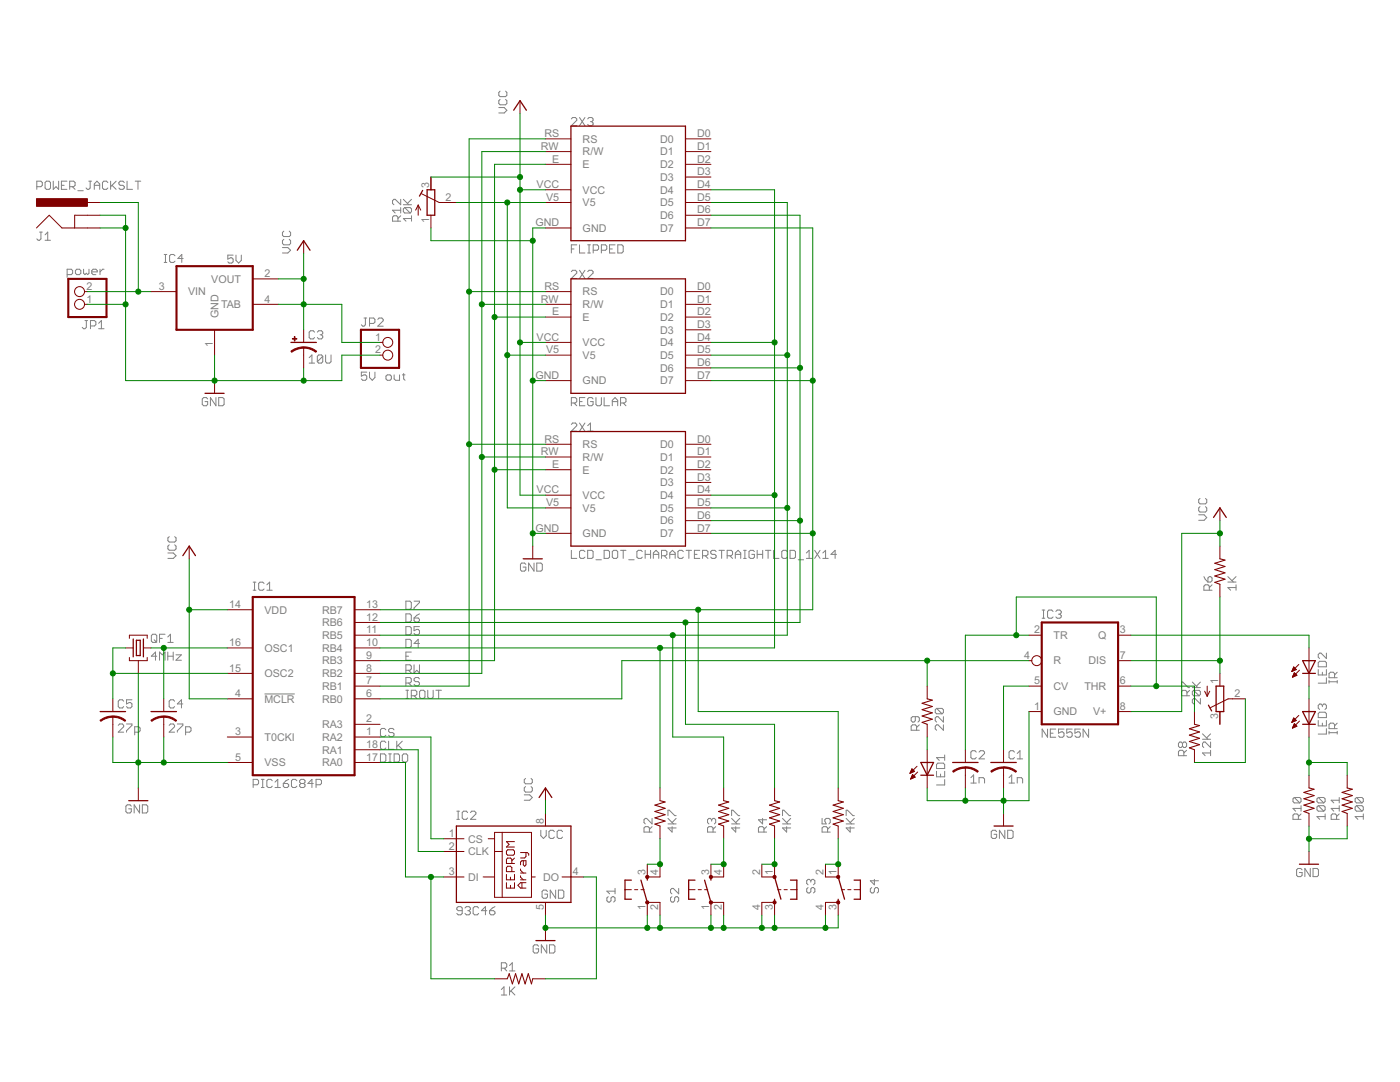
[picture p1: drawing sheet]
<svg xmlns="http://www.w3.org/2000/svg" width="279mm" height="216mm" viewBox="0 0 279 216" stroke-linecap="round" stroke-linejoin="round" font-family="sans-serif">
<g fill="none" stroke="#808080" stroke-width=".2">
<path d="M99.8 19.8l-.3 .3v.5l.3 .3h1.1l.3-.3v-.5l-.3-.3M99.8 18.2l-.3 .3v.5l.3 .3h1.1l.3-.3v-.5l-.3-.3M7.3 37.3h.9l.2-.3v-.6l-.2-.2h-.9v1.6M9.2 36.2h.6l.3 .2v1.1l-.3 .3h-.6l-.2-.3v-1.1zM10.6 36.2v1.6l.6-.5 .5 .5v-1.6M12.3 37h.5M13.4 36.2h-1.1v1.6h1.1M13.9 37.3h.8l.3-.3v-.6l-.3-.2h-.8v1.6M14.4 37.3l.6 .5M15.5 38.1h1.1M17.7 36.2h.6M18 36.2v1.3l-.3 .3h-.3l-.2-.3"/>
<path d="M18.8 37h1.1M18.8 37.8v-1.1l.5-.5 .6 .5v1.1M21.5 36.4l-.2-.2h-.6l-.3 .2v1.1l.3 .3h.6l.2-.3M22.1 36.2v1.6M22.4 37l.8 .8M23.2 36.2l-1.1 1.1M24.8 36.4l-.3-.2h-.5l-.3 .2v.3l.3 .3h.5l.3 .3v.2l-.3 .3h-.5l-.3-.3M25.4 36.2v1.6h1M27 36.2h1.1M27.5 36.2v1.6M80 39.8v1.1l-1.1-1.1h-.3l-.3 .2v.6l.3 .3M80.5 39.8l1.1 1.1"/>
<path d="M82.1 39.8l-.8 .8M99.5 21.5h1.1l.6 .5-.6 .5h-1.1M114 23.7l.3-.2h.5l.3 .2v.3l-1.1 1.1h1.1M115.7 23.5l1 1.6M116.7 23.5l-1 1.6M117.3 23.7l.3-.2h.5l.3 .2v.3l-.3 .3M117.8 24.3h.3M118.1 24.3l.3 .3v.2l-.3 .3h-.5l-.3-.3M7.9 46.3h.5M8.2 46.3v1.4l-.3 .2h-.3l-.3-.2M9 47.9h1.1M9 46.9l.5-.6v1.6"/>
<path d="M13.4 54.8h.8l.3-.3v-.5l-.3-.3h-.8v1.7M15.3 53.7h.6l.2 .3v.5l-.2 .3h-.6l-.3-.3v-.5zM16.7 53.7v.8l.3 .3 .2-.3 .3 .3 .3-.3v-.8M18.3 54.3h1.1v-.3l-.3-.3h-.5l-.3 .3v.5l.3 .3h.5M20 53.7v1.1M20.8 53.7h-.3l-.5 .6M32.8 52.4h.5M32.8 50.8h.5M33 50.8v1.6M34.9 51l-.3-.2h-.5l-.3 .2v1.1l.3 .3h.5l.3-.3M36.6 51.6h-1.1l.8-.8v1.6M46.5 50.9h-1v.8l.5-.3h.2l.3 .3v.5l-.3 .3h-.5l-.2-.3"/>
<path d="M47.1 50.9v1.1l.5 .5 .6-.5v-1.1M56.4 49.4h1l.6 .5-.6 .6h-1M56.6 47.8l-.2 .2v.6l.2 .3h1.1l.3-.3v-.6l-.3-.2M56.6 46.1l-.2 .3v.5l.2 .3h1.1l.3-.3v-.5l-.3-.3M79.4 44.1v-.8l-.3-.2h-.5l-.3 .2v.8h1.7M80 43.1l-.6 .5M80 42h-1.7l.6 .5M80 41.4v1.1M80.5 40.9h1.6M80.8 41.4h1.1l.2 .3v.5l-.2 .3M80.8 41.4l-.3 .3v.5l.3 .3h1.1M80.8 41.4l1.1 1.1"/>
<path d="M82.1 43.6h-1.6l.5 .5M82.1 43.1v1M114 54.2l.3-.3h.5l.3 .3v.3l-1.1 1.1h1.1M114 49.7h.6M115.1 48.9h-1.1v1.6M115.7 48.9v1.6h1M115.7 53.9l1 1.7M116.7 53.9l-1 1.7M117.3 54.2l.3-.3h.5l.3 .3v.3l-1.1 1.1h1.1M117.3 48.9h.5M117.3 50.5h.5M117.6 48.9v1.6"/>
<path d="M118.4 49.9h.8l.3-.2v-.6l-.3-.2h-.8v1.6M120 49.9h.8l.3-.2v-.6l-.3-.2h-.8v1.6M121.6 49.7h.6M122.7 48.9h-1.1v1.6h1.1M123.3 48.9h.8l.3 .2v1.1l-.3 .3h-.8zM17 64h.5M17.2 64v1.3l-.2 .3h-.3l-.3-.3M18.1 65h.8l.2-.2v-.6l-.2-.2h-.8v1.6M19.7 65.6h1.1M19.7 64.5l.5-.5v1.6M41.4 79.6l-.2-.3h-.6l-.2 .3v1.1l.2 .3h.6l.2-.3v-.6h-.5M43.1 79.3v1.7l-1.1-1.7v1.7"/>
<path d="M43.6 79.3h.8l.3 .3v1.1l-.3 .3h-.8zM61.7 71.4l.6-.6v1.7M61.7 72.5h1.1M62.8 66.3l-.3-.3h-.5l-.3 .3v1.1l.3 .2h.5l.3-.2M63.3 66.3l.3-.3h.6l.2 .3v.2l-.2 .3M63.9 66.8h.3M64.2 66.8l.2 .3v.3l-.2 .2h-.6l-.3-.2M64.4 71.1v1.1l-.2 .3h-.6l-.3-.3M64.4 71.1l-.2-.3h-.6l-.3 .3v1.1M64.4 71.1l-1.1 1.1M65 70.8v1.4l.2 .3h.6l.3-.3v-1.4M72.6 63.5h.6"/>
<path d="M72.9 63.5v1.3l-.3 .3h-.2l-.3-.3M73.2 74.3h-1.1v.8l.5-.3h.3l.3 .3v.5l-.3 .3h-.5l-.3-.3M73.7 64.5h.9l.2-.2v-.6l-.2-.2h-.9v1.6M73.7 74.3v1l.6 .6 .5-.6v-1M75.4 63.7l.2-.2h.6l.3 .2v.3l-1.1 1.1h1.1M77 75.1l.3-.3h.5l.3 .3v.5l-.3 .3h-.5l-.3-.3zM78.7 74.8v.8l.2 .3h.8v-1.1M80.3 74.8h.5M80.6 74.5v1.1l.2 .3M116.7 79.3h-1v1.7h1M118.4 79.6l-.3-.3h-.5l-.3 .3v1.1l.3 .3h.5l.3-.3v-.6h-.6M118.9 79.3v1.4l.3 .3h.5l.3-.3v-1.4"/>
<path d="M120.6 79.3v1.7h1M114 80.4h.8l.3-.3v-.5l-.3-.3h-.8v1.7M114 84.7l.3-.3h.5l.3 .3v.2l-1.1 1.1h1.1M114.6 80.4l.5 .6M115.7 80.1h.5M115.7 84.4l1 1.6M116.7 84.4l-1 1.6M117.3 86h1.1M117.3 84.9l.5-.5v1.6M122.2 81v-1.1l.5-.6 .6 .6v1.1M122.2 80.1h1.1M123.8 80.4h.9l.2-.3v-.5l-.2-.3h-.9v1.7"/>
<path d="M124.4 80.4l.5 .6M239.5 99.5l-.3 .2v.6l.3 .2h1.1l.2-.2v-.6l-.2-.2M33.5 110.3h1.1l.5 .6-.5 .5h-1.1M33.8 108.7l-.3 .3v.5l.3 .3h1.1l.2-.3v-.5l-.2-.3M33.8 107.1l-.3 .2v.6l.3 .3h1.1l.2-.3v-.6l-.2-.2M50.5 116.2h.6M50.5 117.8h.6M50.8 116.2v1.6M52.7 116.4l-.3-.2h-.5l-.3 .2v1.1l.3 .3h.5l.3-.3M53.3 117.8h1M53.3 116.7l.5-.5v1.6M81 120h.8l.3 .2v1.1l-.3 .3h-.8z"/>
<path d="M82.6 120h1.1v.2l-1.1 1.1v.3M104.9 112.6l-.2-.2h-.6l-.2 .2v1.1l.2 .3h.6l.2-.3v-.5h-.5M106.6 112.4v1.6l-1.1-1.6v1.6M107.1 112.4h.8l.3 .2v1.1l-.3 .3h-.8zM114 109.8v1.6h1.1M116.7 110.1l-.2-.3h-.6l-.2 .3v1.1l.2 .2h.6l.2-.2M117.3 109.8h.8l.3 .3v1.1l-.3 .2h-.8zM118.9 111.7h1.1M120.6 109.8h.8l.2 .3v1.1l-.2 .2h-.8zM122.2 110.1l.3-.3h.5l.3 .3v1.1l-.3 .2h-.5l-.3-.2zM123.8 109.8h1.1M124.4 109.8v1.6"/>
<path d="M125.5 111.7h1.1M128.2 110.1l-.3-.3h-.5l-.3 .3v1.1l.3 .2h.5l.3-.2M128.8 109.8v1.6M128.8 110.6h1M129.8 109.8v1.6M130.4 110.6h1.1M130.4 111.4v-1.1l.5-.5 .6 .5v1.1M132 110.9h.8l.3-.3v-.5l-.3-.3h-.8v1.6M132.6 110.9l.5 .5M133.7 110.6h1M133.7 111.4v-1.1l.5-.5 .5 .5v1.1M136.4 110.1l-.3-.3h-.5l-.3 .3v1.1l.3 .2h.5l.3-.2"/>
<path d="M136.9 109.8h1.1M137.5 109.8v1.6M138.6 110.6h.5M139.7 109.8h-1.1v1.6h1.1M140.2 110.9h.8l.3-.3v-.5l-.3-.3h-.8v1.6M140.7 110.9l.6 .5M142.9 110.1l-.2-.3h-.6l-.3 .3v.2l.3 .3h.6l.2 .3v.3l-.2 .2h-.6l-.3-.2M143.5 109.8h1.1M144 109.8v1.6M145.1 110.9h.8l.3-.3v-.5l-.3-.3h-.8v1.6M145.6 110.9l.6 .5M146.7 110.6h1.1"/>
<path d="M146.7 111.4v-1.1l.6-.5 .5 .5v1.1M148.4 111.4h.5M148.4 109.8h.5M148.7 109.8v1.6M150.6 110.1l-.3-.3h-.5l-.3 .3v1.1l.3 .2h.5l.3-.2v-.6h-.6M151.1 110.6h1.1M151.1 109.8v1.6M152.2 109.8v1.6M152.8 109.8h1M153.3 109.8v1.6M154.4 109.8v1.6h1.1M157.1 110.1l-.3-.3h-.5l-.3 .3v1.1l.3 .2h.5l.3-.2"/>
<path d="M157.7 109.8h.8l.2 .3v1.1l-.2 .2h-.8zM159.3 111.7h1.1M160.9 111.4h1.1M160.9 110.3l.6-.5v1.6M162.6 109.8l1.1 1.6M163.7 109.8l-1.1 1.6M164.2 111.4h1.1M164.2 110.3l.6-.5v1.6M166.9 110.6h-1.1l.9-.8v1.6M239.2 102.7h1.1l.5 .6-.5 .5h-1.1M239.5 101.1l-.3 .3v.5l.3 .3h1.1l.2-.3v-.5l-.2-.3M240.3 115.1l.8 1"/>
<path d="M241.1 115.3l.2-.2h.3l.3 .2v.6l-.3 .2h-.5zM241.3 117.8v-.8l-.2-.3h-.6l-.2 .3v.8h1.6M241.9 116.7l-.6 .5M245 116.1h1.7M245 115.1l1.1 1M246.7 117.2h-1.7l.6 .6M246.7 116.7v1.1M246.7 115.1l-.8 .8M24.7 139.9l-.3-.3h-.5l-.3 .3v1.1l.3 .3h.5l.3-.3M26.3 139.6h-1v.9l.5-.3h.3l.2 .3v.5l-.2 .3h-.6l-.2-.3M30.5 126.6h.5l.3 .2v1.1l-.3 .3h-.5l-.3-.3v-1.1zM30.8 127.7l.5 .5"/>
<path d="M31.3 130.9h-1.1l.8-.8v1.6M31.8 131.7v-1.6l.6 .6 .5-.6v1.6M31.8 127.4h.6M32.9 126.6h-1.1v1.6M33.5 130.9h1.1M33.5 130.1v1.6M33.5 128.2h1.1M33.5 127.1l.5-.5v1.6M34.6 130.1v1.6M34.8 139.9l-.2-.3h-.6l-.2 .3v1.1l.2 .3h.6l.2-.3M35.1 130.7h1.1l-1.1 1h1.1M52.8 138.5h6"/>
<path d="M81 133.8h.8l.3-.3v-.6l-.3-.2h-.8v1.6M81 130.9h.5M81 137.7h.5M81 136.3h.8l.3-.3v-.5l-.3-.3h-.8v1.6M81 122.5h.8l.3 .3v1l-.3 .3h-.8zM81 125h.8l.3 .3v1.1l-.3 .3h-.8zM81 127.6h.8l.3 .2v1.1l-.3 .3h-.8zM81 139.4h.5M81.3 137.7v1.7M81.5 133.8l.6 .5M81.5 136.3l.6 .5M82.1 130.1h-1.1v1.6h1.1"/>
<path d="M82.1 138.8h.8l.3-.2v-.6l-.3-.3h-.8v1.7M82.6 123.3h.9l.2 .3v.2l-.2 .3h-.6l-.3-.3zM82.6 132.7v1.6l.6-.5 .5 .5v-1.6M82.6 138.8l.6 .6M83.7 135.5l-.2-.3h-.6l-.3 .3v.2l.3 .3h.6l.2 .3v.2l-.2 .3h-.6l-.3-.3M83.7 128.4h-1.1l.9-.8v1.6M83.7 125h-1.1v.9l.6-.3h.3l.2 .3v.5l-.2 .3h-.6l-.3-.3M83.7 122.5l-.5 .3-.6 .5M84 137.7h.5l.3 .3v1.1l-.3 .3h-.5l-.3-.3v-1.1zM85.4 137.7v1.4l.2 .3h.6l.2-.3v-1.4M87 137.7h1.1M87.5 137.7v1.7"/>
<path d="M208 123.4h.5M208 121.7h.5M208.3 121.7v1.7M210.2 122l-.3-.3h-.6l-.2 .3v1.1l.2 .3h.6l.3-.3M210.7 122l.3-.3h.5l.3 .3v.3l-.3 .3M211.2 122.6h.3M211.5 122.6l.3 .2v.3l-.3 .3h-.5l-.3-.3M235.8 137.2v-1.1h.3l1.1 1.1h.2M236.9 138.8v-.8l-.3-.2h-.5l-.3 .2v.8h1.6M237.4 137.8l-.5 .5M238 137.2h1.6M238 136.1l1 1.1"/>
<path d="M238.2 137.8h1.1l.3 .2v.6l-.3 .2M238.2 137.8l-.2 .2v.6l.2 .2h1.1M238.2 137.8l1.1 1M239.6 139.4v1.1l-1.1-1.1h-.3l-.2 .3v.5l.2 .3M239.6 136.1l-.8 .8M263.1 132.2l.3-.2h1l.3 .2v.9h-1.6zM263.1 133.6v1.1h1.6v-1.1M263.9 134.1v.6M264.7 130.3v1.1l-1.1-1.1h-.2l-.3 .3v.5l.3 .3M264.7 135.2v1.1h-1.6M265.2 136h1.7M265.2 135.8v.5"/>
<path d="M266.3 135.2v-.8l-.2-.3h-.6l-.3 .3v.8h1.7M266.9 135.8v.5M266.9 134.1l-.6 .6M23.6 144.7l.3-.2h.5l.3 .2v.3l-1.1 1.1h1.1M25.3 144.5h1v.2l-1 1.1v.3M26.9 146.1h.8l.3-.3v-.5l-.3-.3h-.8v1.6M33.8 144.7l.2-.2h.6l.2 .2v.3l-1 1.1h1M35.4 144.5h1.1v.2l-1.1 1.1v.3M36.5 140.5h-1.1l.8-.9v1.7M37 146.1h.8l.3-.3v-.5l-.3-.3h-.8v1.6M50.5 156.6h.8l.3-.3v-.5l-.3-.3h-.8v1.6M52.2 155.5h.5"/>
<path d="M52.2 157.1h.5M52.4 155.5v1.6M54.3 155.8l-.2-.3h-.6l-.2 .3v1.1l.2 .2h.6l.2-.2M54.9 157.1h1.1M54.9 156.1l.5-.6v1.6M56.5 156.3h.8l.3 .3v.3l-.3 .2h-.5l-.3-.2zM57.6 155.5l-.5 .3-.6 .5M59.2 155.8l-.2-.3h-.6l-.2 .3v1.1l.2 .2h.6l.2-.2M60.1 156.3l-.3-.2v-.3l.3-.3h.5l.3 .3v.3l-.3 .2M60.1 156.3l-.3 .3v.3l.3 .2h.5l.3-.2v-.3l-.3-.3M60.1 156.3h.5M62.5 156.3h-1.1l.9-.8v1.6"/>
<path d="M63.1 156.6h.8l.3-.3v-.5l-.3-.3h-.8v1.6M75.9 150.4h.8l.3 .3v1.1l-.3 .3h-.8zM77 145.6l-.3-.2h-.5l-.3 .2v1.1l.3 .3h.5l.3-.3M77 148.2l-.3-.3h-.5l-.3 .3v1l.3 .3h.5l.3-.3M77.6 147.9v1.6h1M77.6 152.1h.5M77.6 150.4h.5M77.8 150.4v1.7M78.6 145.6l-.2-.2h-.6l-.2 .2v.3l.2 .3h.6l.2 .2v.3l-.2 .3h-.6l-.2-.3M78.7 150.4h.8l.2 .3v1.1l-.2 .3h-.8zM79.2 147.9v1.6M79.5 148.7l.8 .8"/>
<path d="M80.3 147.9l-1.1 1.1M80.3 150.7l.3-.3h.5l.3 .3v1.1l-.3 .3h-.5l-.3-.3zM104.6 158.6h1.1l.5 .5-.5 .6h-1.1M104.9 157l-.3 .2v.6l.3 .3h1.1l.2-.3v-.6l-.2-.2M104.9 155.3l-.3 .3v.5l.3 .3h1.1l.2-.3v-.5l-.2-.3M182.7 143v.8l-.3 .3h-.3l-.3-.3v-.5l.3-.3h1.1l.3 .3v.5l-.3 .3M182.9 145.7v-.8l-.2-.3h-.6l-.3 .3v.8h1.7M183.5 144.6l-.6 .6M186.9 152.5l.3-.2h1.1l.2 .2v.9h-1.6zM186.9 153.9v1.1h1.6v-1.1M186.9 141.4h1.1l.3 .2v.6l-.3 .2M186.9 141.4l-.3 .2v.6l.3 .2h1.1"/>
<path d="M186.9 141.4l1.1 1M187.7 154.5v.5M188.3 143v1.1l-1.1-1.1h-.3l-.3 .3v.5l.3 .3M188.3 144.6v1.1l-1.1-1.1h-.3l-.3 .3v.5l.3 .3M188.5 155.6v1h-1.6M188.5 150.6v1.1M188.5 151.2h-1.6l.6 .5M193.8 156.3h1M193.8 155.2l.5-.6v1.7M194.8 150.1l-.2-.3h-.6l-.2 .3v1.1l.2 .2h.6l.2-.2M195.4 156.3v-1.1h.8l.3 .2v.9M195.4 150.1l.3-.3h.5l.3 .3v.2l-1.1 1.1h1.1"/>
<path d="M201.4 155.2l.5-.6v1.7M201.4 156.3h1.1M202.5 150.1l-.3-.3h-.5l-.3 .3v1.1l.3 .2h.5l.3-.2M203 156.3v-1.1h.8l.3 .2v.9M203 151.4h1.1M203 150.3l.6-.5v1.6M209.1 145.5v1.6l-1.1-1.6v1.6M209.6 146.3h.6M210.7 145.5h-1.1v1.6h1.1M212.3 145.5h-1.1v.8l.6-.3h.3l.2 .3v.5l-.2 .3h-.6l-.3-.3M214 145.5h-1.1v.8l.5-.3h.3l.3 .3v.5l-.3 .3h-.5l-.3-.3M215.6 145.5h-1.1v.8l.6-.3h.2l.3 .3v.5l-.3 .3h-.5l-.3-.3"/>
<path d="M217.3 145.5v1.6l-1.1-1.6v1.6M236 148.3l-.3-.2h-.2l-.3 .2v.6l.3 .3h.2l.3-.3M236 148.3l.3-.2h.2l.3 .2v.6l-.3 .3h-.2l-.3-.3M236 148.3v.6M236.3 150.8v-.8l-.3-.3h-.5l-.3 .3v.8h1.6M236.8 149.7l-.5 .5M240 147.5h1.6M240 146.4l1.1 1.1M241.6 150.2h-1.6l.5 .6M241.6 148.1v1.1l-1.1-1.1h-.3l-.2 .2v.6l.2 .3M241.6 149.7v1.1M241.6 146.4l-.8 .9"/>
<path d="M258.3 159.1l-.3 .3v.5l.3 .3h1.1M258.3 159.1h1.1l.3 .3v.5l-.3 .3M258.3 159.1l1.1 1.1M263.1 142.4l.3-.3h1l.3 .3v.8h-1.6zM263.1 143.8v1h1.6v-1M263.1 159.1h1.1l.3 .3v.5l-.3 .3M263.1 159.1l-.3 .3v.5l.3 .3h1.1M263.1 159.1l1.1 1.1M263.9 140.8l-.3-.3h-.2l-.3 .3v.5l.3 .3M263.9 140.8l.3-.3h.2l.3 .3v.5l-.3 .3M263.9 140.8v.2M263.9 144.3v.5"/>
<path d="M264.7 145.4v1.1h-1.6M265.2 145.9v.6M265.2 146.2h1.7M266.3 145.4v-.8l-.2-.3h-.6l-.3 .3v.8h1.7M266.9 145.9v.6M266.9 144.3l-.6 .5M267.3 159.7h-1.6l.5 .5M267.3 159.1v1.1M270.7 159.1l-.3 .3v.5l.3 .3h1.1M270.7 159.1h1.1l.3 .3v.5l-.3 .3M270.7 159.1l1.1 1.1M26.2 160.9l-.2-.3h-.6l-.3 .3v1l.3 .3h.6l.2-.3v-.5h-.5"/>
<path d="M27.9 160.6v1.6l-1.1-1.6v1.6M28.4 160.6h.8l.3 .3v1l-.3 .3h-.8zM91.2 161.9h.5M91.2 163.5h.5M91.4 161.9v1.6M93.3 162.1l-.2-.2h-.6l-.3 .2v1.1l.3 .3h.6l.2-.3M93.9 162.1l.2-.2h.6l.3 .2v.3l-1.1 1.1h1.1M107.9 165.7v1.1l.6 .5 .5-.5v-1.1M109.3 177.9l-.3-.3h-.6l-.2 .3v1.1l.2 .2h.6l.3-.2v-.6h-.6M110.6 165.9l-.2-.2h-.6l-.2 .2v1.1l.2 .3h.6l.2-.3M110.9 177.6v1.6l-1.1-1.6v1.6M111.4 177.6h.9l.2 .3v1.1l-.2 .2h-.9z"/>
<path d="M112.3 165.9l-.3-.2h-.5l-.3 .2v1.1l.3 .3h.5l.3-.3M121.4 178.9l-.3 .3v.5l.3 .3h.3l.2-.3v-.5l.3-.3h.3l.2 .3v.5l-.2 .3M122.7 177.3v1.1M122.7 177.8h-1.6l.6 .6M129.6 166v-.8l-.3-.2h-.5l-.3 .2v.8h1.6M130.1 163.3v1.1l-1-1.1h-.3l-.3 .3v.5l.3 .3M130.1 165l-.5 .5M133.3 164.4h1.6M133.3 163.3l1.1 1.1M133.3 162.8v-1.1h.3l1.1 1.1h.2M134.1 178.9l-.3 .3v.5l.3 .3h.3l.2-.3v-.5l.3-.3h.3l.2 .3v.5l-.2 .3M134.1 165v1l-.8-.8h1.6"/>
<path d="M134.9 163.3l-.8 .8M135.4 177.3v1.1l-1-1.1h-.3l-.3 .2v.6l.3 .3M142 163.6l-.2-.3h-.3l-.3 .3v.5l.3 .3M142 163.6l.3-.3h.3l.2 .3v.5l-.2 .3M142 163.6v.3M142.3 166v-.8l-.3-.2h-.5l-.3 .2v.8h1.6M142.8 165l-.5 .5M146 164.4h1.6M146 162.8v-1.1h.3l1.1 1.1h.2M146 163.3l1.1 1.1M146.8 165v1l-.8-.8h1.6M147.6 163.3l-.8 .8"/>
<path d="M152.2 163.3v1.1l-.8-.8h1.6M152.5 166v-.8l-.3-.2h-.6l-.2 .2v.8h1.6M153 165l-.5 .5M156.2 164.4h1.6M156.2 162.8v-1.1h.2l1.1 1.1h.3M156.2 163.3l1 1.1M157 165v1l-.8-.8h1.6M157.8 163.3l-.8 .8M161.3 177.1l-.3 .3v.5l.3 .3h.2l.3-.3v-.5l.3-.3h.2l.3 .3v.5l-.3 .3M161.8 175.7l-.3-.2h-.2l-.3 .2v.6l.3 .3M161.8 175.7v.3M161.8 175.7l.3-.2h.2l.3 .2v.6l-.3 .3"/>
<path d="M164.1 163.3v1.1h.8l-.3-.5v-.3l.3-.3h.5l.3 .3v.5l-.3 .3M165.2 166v-.8l-.3-.2h-.6l-.2 .2v.8h1.6M165.7 165l-.5 .5M168.9 164.4h1.6M168.9 162.8v-1.1h.2l1.1 1.1h.3M168.9 163.3l1 1.1M169.7 165v1l-.8-.8h1.6M170.5 163.3l-.8 .8M174 177.1l-.3 .3v.5l.3 .3h.2l.3-.3v-.5l.3-.3h.2l.3 .3v.5l-.3 .3M174.5 175.5v1.1l-.8-.9h1.6M198.9 165.9l-.3-.2h-.5l-.3 .2v1.1l.3 .3h.5l.3-.3v-.5h-.5M200.5 165.7v1.6l-1-1.6v1.6"/>
<path d="M201.1 165.7h.8l.3 .2v1.1l-.3 .3h-.8zM259.1 163.5v-.8l-.3-.3h-.5l-.3 .3v.8h1.7M259.7 162.4l-.6 .5M259.7 161.3h-1.7l.6 .6M259.7 160.8v1.1M259.9 173.6l-.3-.3h-.6l-.2 .3v1l.2 .3h.6l.3-.3v-.5h-.6M261.5 173.3v1.6l-1.1-1.6v1.6M262 173.3h.9l.2 .3v1l-.2 .3h-.9zM263.1 160.8h1.1l.3 .2v.6l-.3 .3M263.1 160.8l-.3 .2v.6l.3 .3h1.1M263.1 160.8l1.1 1.1M264.5 162.9h-1.7l.6 .6"/>
<path d="M264.5 162.4v1.1M266.7 163.5v-.8l-.2-.3h-.6l-.2 .3v.8h1.6M267.3 161.3h-1.6l.5 .6M267.3 162.4l-.6 .5M267.3 160.8v1.1M270.7 160.8l-.3 .2v.6l.3 .3h1.1M270.7 160.8h1.1l.3 .2v.6l-.3 .3M270.7 160.8l1.1 1.1M272.1 162.9h-1.7l.6 .6M272.1 162.4v1.1M92.2 181.7h-.8l-.2-.3v-.2l.2-.3h.6l.2 .3v1.1l-.2 .2h-.6l-.2-.2M92.8 181.2l.3-.3h.5l.3 .3v.2l-.3 .3"/>
<path d="M93.3 181.7h.3M93.6 181.7l.3 .3v.3l-.3 .2h-.5l-.3-.2M95.5 181.2l-.3-.3h-.5l-.3 .3v1.1l.3 .2h.5l.3-.2M97.2 181.7h-1.1l.8-.8v1.6M97.7 181.7h.8l.3 .3v.3l-.3 .2h-.5l-.3-.2zM98.8 180.9l-1.1 .8M100.1 197.4l.5-.5v1.6M100.1 198.5h1M100.1 193.2h.8l.2-.3v-.5l-.2-.3h-.8v1.6M100.6 193.2l.5 .5M101.7 196.9v1.6M101.7 192.7l.5-.6v1.6"/>
<path d="M101.7 193.7h1.1M102 197.7l.8 .8M102.8 196.9l-1.1 1.1M107.5 188.8l-.3-.3h-.5l-.3 .3v1.1l.3 .3h.5l.3-.3v-.6h-.6M109.1 188.5v1.7l-1.1-1.7v1.7M109.7 188.5h.8l.2 .3v1.1l-.2 .3h-.8z"/>
</g>
<path d="M13.6 55.6h7.7v7.7h-7.7zM35.2 53.1h15.2v12.7h-15.2zM72 65.8h7.7v7.6h-7.7zM50.4 119.1h20.4v35.6h-20.4zM207.9 124.2h15.2v20.3h-15.2z" fill="none" stroke="#800000" stroke-width=".42"/>
<g fill="none" stroke="#800000" stroke-width=".2">
<path d="M84.1 38.7l3.6 1.7h3.4M86 35.3v2.6M103.8 20.1v2.5M108.9 37.9h5M108.9 32.8h5M108.9 27.7h5M108.9 30.2h5M136.8 37.9h5.1M136.8 32.8h5.1M136.8 35.3h5.1M136.8 27.7h5.1M136.8 30.2h5.1"/>
<path d="M7.3 45.5l2.5-2.6 2.6 2.6h7.6M16.9 58.2h.5M17.4 40.4h2.6M20 42.9h-5.1v2.6M30.1 58.2h5.1M50.4 55.6h5.1M60.6 48v2.6M83.5 40.9v2M83.5 40.9l-.5 1M83.5 40.9l.5 1M86 42.9v2.6M108.9 58.2h5"/>
<path d="M108.9 45.5h5M108.9 40.4h5M136.8 58.2h5.1M136.8 42.9h5.1M136.8 45.5h5.1M136.8 40.4h5.1M16.9 60.7h.5M42.8 65.8v5.1M42.8 75.9v2.6M50.4 60.7h5.1M60.6 65.8v2.5M60.6 69.3v4.1"/>
<path d="M75.8 68.3h.6M75.8 70.9h.6M108.9 75.9h5M108.9 68.3h5M108.9 70.9h5M108.9 63.3h5M108.9 60.7h5M136.8 73.4h5.1M136.8 75.9h5.1M136.8 68.3h5.1M136.8 70.9h5.1M136.8 63.3h5.1"/>
<path d="M136.8 65.8h5.1M136.8 60.7h5.1M108.9 98.8h5M108.9 93.7h5M108.9 88.6h5M108.9 91.2h5M136.8 98.8h5.1M136.8 93.7h5.1M136.8 96.3h5.1M136.8 88.6h5.1M136.8 91.2h5.1M37.8 109v2.5"/>
<path d="M106.3 109v2.5M108.9 106.4h5M108.9 101.3h5M136.8 103.9h5.1M136.8 106.4h5.1M136.8 101.3h5.1M243.5 101.3v2.6M243.5 109v2.5M243.5 116.6v2.5M22.5 139.4v2.6M25.1 129.3h1.5M25.8 131.2v.6h3.6v-.6"/>
<path d="M25.8 127.4v-.7h3.6v.7M27.6 131.8v2.6M28.6 129.3h1.5M32.7 139.4v2.6M45.4 139.4h5M45.4 129.3h5M45.4 134.4h5M45.4 121.7h5M70.8 139.4h5M70.8 129.3h5M70.8 136.9h5M70.8 134.4h5"/>
<path d="M70.8 131.8h5M70.8 126.7h5M70.8 124.2h5M70.8 121.7h5M185 136.9v2.5M205.4 136.9h2.5M205.4 131.8h.5M205.4 126.7h2.5M223.1 136.9h2.6M223.1 131.8h2.6M223.1 126.7h2.6M240.4 137.9l.5 1"/>
<path d="M240.9 136.9v2M241.4 137.9l-.5 1M243.5 134.4v2.5M248.5 139.4h-3.4l-3.5 1.8M257.8 134h.1M257.9 133.8h.2M257.9 133.7h.5M258 135h.1M258 133.6h.7M258 133.5h.6M258 134.9h.4M258.1 134.8h.6"/>
<path d="M258.1 133.3h.3M258.1 133.2h.2M258.1 134.7h.7M258.2 133.1h.1M258.2 134.6h.4M258.2 133.1l-.4 .9M258.2 133.1l.5 .5M258.2 134.4h.3M258.3 134.3h.1M258.3 134.2l.5 .5-.9 .4zM258.7 133.6l-.9 .4M259.2 132.6l-1.4 1.4"/>
<path d="M259.3 133.7l-1.4 1.4M261.2 129.3v7.6M261.2 139.4v7.7M22.5 143v4.1M27.6 157.2v2.6M32.7 143v4.1M45.4 147.1h5M45.4 152.1h5M70.8 147.1h5M70.8 152.1h5M70.8 149.6h5M70.8 144.5h5"/>
<path d="M108.9 157.2v2.6M131.7 157.2v2.6M144.4 157.2v2.6M154.6 157.2v2.6M167.3 157.2v2.6M181.7 154.2h.1M181.7 154.1h.4M181.8 154h.6M181.8 155.4h.1M181.8 153.9h.7M181.8 155.3h.3M181.9 153.7h.4"/>
<path d="M181.9 155.2h.4M181.9 153.6h.3M181.9 155.1h.7M181.9 154.9h.6M182 153.5h.1M182 153.4l.5 .5-.9 .4zM182 154.8h.4M182.1 154.7h.2M182.1 154.6l-.4 .8M182.1 154.6l.5 .5M182.1 154.6h.1M182.6 155.1l-.9 .3"/>
<path d="M183 152.9l-1.4 1.4M183.1 154.1l-1.4 1.3M185 144.5v2.6M185 149.6v7.6M192.7 149.6v2.5M192.7 153.2v4M200.3 149.6v2.5M200.3 153.2v4M205.4 142h2.5M223.1 142h2.6M238.4 142v2.5M238.4 149.6v2.5"/>
<path d="M243.5 142v2.5M257.8 144.1h.1M257.9 144h.3M257.9 143.8h.6M258 143.7h.7M258 145.2h.2M258 145.1h.5M258 143.6h.6M258.1 143.5h.3M258.1 144.9h.6M258.1 143.4h.2M258.1 144.8h.6"/>
<path d="M258.2 143.3l.5 .5-.9 .3zM258.2 144.7h.4M258.2 144.6h.3M258.3 144.4h.1M258.3 144.4l.5 .5-.9 .4zM259.2 142.7l-1.4 1.4M259.3 143.9l-1.4 1.4M261.2 154.7v2.5M268.9 154.7v2.5M88.5 175h4.1M88.5 169.9h4.1M88.5 167.4h4.1"/>
<path d="M96.4 175h2.3M97.4 167.4h1.3M98.7 166.1h7.4v12.9h-7.4zM98.7 169.9h1.5M100.2 166.1v12.9M101.1 176.1v1.1h1.6v-1.1M101.1 174.5v1.1h1.6v-1.1M101.3 169.6h1.1l.3 .2v.6l-.3 .2h-1.1l-.2-.2v-.6zM101.9 175v.6M101.9 176.7v.5M102.2 172.3v-.8l-.3-.3h-.6l-.2 .3v.8h1.6M102.2 173.9v-.8l-.3-.3h-.6l-.2 .3v.8h1.6"/>
<path d="M102.7 171.2l-.5 .5M102.7 167.9h-1.6l.5 .6-.5 .5h1.6M103.9 175.6h1.1M103.9 174.8v.2l.5 .6M103.9 173.4v.3l.5 .5M103.9 174.2h1.1M103.9 170.1h1.3l.3 .3v.3M104.2 176.1v1.1M104.4 171.7v.9l.3 .2 .3-.2v-.9h-.8l-.3 .3v.6M105 176.1h-1.1l-.5 .6 .5 .5h1.1M105 170.1v.8l-.3 .3h-.8M106.1 175h.7"/>
<path d="M108.9 162.3v2.5M112.2 175h4.3M124.7 177.5h1.3M126.6 177.5h.7M127.9 177.5h.6M129.2 172.4v2.6h2.5v-2.6M131.7 164.8v2.6M137.4 177.5h1.3M139.3 177.5h.7M140.6 177.5h.6M141.9 172.4v2.6h2.5v-2.6M144.4 164.8v2.6"/>
<path d="M152 172.4v2.6h2.6v-2.6M154.6 164.8v2.6M155.2 177.5h.7M156.5 177.5h.6M157.8 177.5h1.2M164.7 172.4v2.6h2.6v-2.6M167.3 164.8v2.6M167.9 177.5h.7M169.2 177.5h.6M170.5 177.5h1.2M200.3 162.3v2.5M261.2 162.3v2.5"/>
<path d="M261.2 169.9v2.5M268.9 162.3v2.5M98.7 195.3h2.5M106.3 195.3h2.6M108.9 180.1v2.5M108.9 185.1v2.6M129.2 182.6v-2.5h2.5v2.5M141.9 182.6v-2.5h2.5v2.5M152 182.6v-2.5h2.6v2.5M164.7 182.6v-2.5h2.6v2.5"/>
<circle cx="15.9" cy="58.2" r=".99"/>
<circle cx="15.9" cy="60.7" r=".99"/>
<circle cx="77.4" cy="68.3" r=".99"/>
<circle cx="77.4" cy="70.9" r=".99"/>
<circle cx="206.9" cy="131.8" r=".99"/>
</g>
<g fill="none" stroke="#800000" stroke-width=".25">
<path d="M84.3 38l-.6 1.1M85.2 37.9h1.6v5h-1.6zM102.5 22l1.3-1.9 1.3 1.9M113.9 25.2h22.9v22.8h-22.9zM59.3 49.9l1.3-1.9 1.3 1.9M113.9 55.6h22.9v22.9h-22.9zM40.9 78.5h3.8M58.1 68.3h5M113.9 86.1h22.9v22.9h-22.9zM36.5 110.9l1.3-1.9 1.2 1.9M104.4 111.5h3.8M242.2 103.3l1.3-2 1.2 2"/>
<path d="M26.6 127.5v3.6M27.2 127.8h.8v3h-.8zM28.6 127.5v3.6M242.7 136.9h1.5v5.1h-1.5zM260 131.8h2.5l-1.3 2.6zM260 134.4h2.5M20 142h5.1M25.7 159.8h3.8M30.1 142h5.1M107.6 159.1l1.3-1.9 1.2 1.9M183.8 152.1h2.5l-1.3 2.6zM183.8 154.7h2.5"/>
<path d="M190.1 152.1h5.1M197.7 152.1h5.1M241.2 140.7l.6 1.2M260 142h2.5l-1.3 2.5zM260 144.5h2.5M91.1 164.8h22.8v15.3h-22.8zM126 175.6h-1.3v3.8h1.3M127.9 175.6l1.3 4.5M129.2 175v.6M138.7 175.6h-1.3v3.8h1.3M140.6 175.6l1.3 4.5M141.9 175v.6"/>
<path d="M154.6 179.4v.7M154.6 175l1.3 4.4M157.8 175.6h1.2v3.8h-1.2M167.3 179.4v.7M167.3 175l1.3 4.4M170.5 175.6h1.2v3.8h-1.2M198.4 164.8h3.8M259.3 172.4h3.8M107 187.7h3.8"/>
</g>
<path d="M243.5 111.5l1 .3-2.1 .6 2.1 .6-2.1 .7 2.1 .6-2.1 .6 2.1 .7-2.1 .6 1.1 .4M185 139.4l1.1 .3-2.1 .6 2.1 .7-2.1 .6 2.1 .6-2.1 .7 2.1 .6-2.1 .6 1 .4M131.7 159.8l1 .2-2 .7 2 .6-2 .6 2 .7-2 .6 2 .6-2 .6 1 .4M144.4 159.8l1 .2-2 .7 2 .6-2 .6 2 .7-2 .6 2 .6-2 .6 1 .4M154.6 159.8l1 .2-2 .7 2 .6-2 .6 2 .7-2 .6 2 .6-2 .6 1 .4M167.3 159.8l1 .2-2 .7 2 .6-2 .6 2 .7-2 .6 2 .6-2 .6 1 .4M238.4 144.5l1 .3-2 .6 2 .6-2 .7 2 .6-2 .7 2 .6-2 .6 1 .4M261.2 157.2l1.1 .3-2.1 .6 2.1 .6-2.1 .7 2.1 .6-2.1 .7 2.1 .6-2.1 .6 1 .4M268.9 157.2l1 .3-2.1 .6 2.1 .6-2.1 .7 2.1 .6-2.1 .7 2.1 .6-2.1 .6 1.1 .4M101.2 195.3l.4-1 .7 2 .6-2 .6 2 .7-2 .6 2 .6-2 .7 2 .2-1" fill="none" stroke="#800000" stroke-width=".21"/>
<g fill="#800000" stroke="#800000" stroke-width=".2">
<path d="M200.3 153h.3a4.1 4.1 0 0 1 2.3 .9l-.2 .2-1.4-.7-1-.1z" fill-rule="evenodd"/>
<path d="M197.7 153.9l1.2-.7 1.4-.2v.3l-1 .1-1.4 .7z" fill-rule="evenodd"/>
<path d="M192.7 153h.2a4.1 4.1 0 0 1 2.3 .9l-.1 .2-1.4-.7-1-.1z" fill-rule="evenodd"/>
<path d="M190.1 153.9l1.2-.7 1.4-.2v.3l-1.1 .1-1.3 .7z" fill-rule="evenodd"/>
<path d="M60.6 69.2h.3a4.1 4.1 0 0 1 2.3 .9l-.2 .2-1.4-.7-1-.1z" fill-rule="evenodd"/>
<path d="M58.1 70.1l1.2-.7 1.3-.2v.3l-1 .1-1.4 .7z" fill-rule="evenodd"/>
<path d="M32.7 142.9h.3a3.9 3.9 0 0 1 2.2 .8l-.1 .2-1.4-.7-1-.1z" fill-rule="evenodd"/>
<path d="M30.1 143.7l1.2-.6 1.4-.2v.2l-1 .2-1.4 .6z" fill-rule="evenodd"/>
<path d="M22.5 142.9h.3a3.9 3.9 0 0 1 2.3 .8l-.2 .2-1.4-.7-1-.1z" fill-rule="evenodd"/>
<path d="M20 143.7l1.2-.6 1.3-.2v.2l-1 .2-1.4 .6z" fill-rule="evenodd"/>
<circle cx="129.2" cy="180.1" r=".33"/>
<circle cx="129.2" cy="175" r=".33"/>
<circle cx="141.9" cy="180.1" r=".33"/>
<circle cx="141.9" cy="175" r=".33"/>
<circle cx="154.6" cy="175" r=".33"/>
<circle cx="154.6" cy="180.1" r=".33"/>
<circle cx="167.3" cy="175" r=".33"/>
<circle cx="167.3" cy="180.1" r=".33"/>
</g>
<g fill="#800000" stroke="#800000" stroke-width=".2">
<path d="M58.4 67.5h.8v.2h-.8z"/>
<path d="M58.7 67.2h.2v.9h-.2z"/>
<path d="M7.3 39.6h10.1v1.6h-10.1z"/>
</g>
<g fill="none" stroke="#008000" stroke-width=".2">
<path d="M86 35.3h17.8M103.8 22.6v76.2h5.1M103.8 37.9h5.1M108.9 30.2h-12.7v104.2h-20.4M108.9 32.8h-10.2v99h-22.9M108.9 27.7h-15.3v109.2h-17.8M141.9 37.9h12.7v91.4h-78.8M17.4 58.2h12.7M20 40.4h7.6v17.8M20 45.5h5.1M20 42.9h5.1v33h43.1v-5h7.6M55.5 55.6h5.1"/>
<path d="M60.6 50.6v15.2M86 45.5v2.5h20.3M91.1 40.4h17.8M93.6 58.2h15.3M101.2 40.4v60.9h7.7M108.9 45.5h-2.6v63.5M141.9 45.5h20.3v76.2h-86.4M141.9 42.9h17.8v81.3h-83.9M141.9 40.4h15.2v86.3h-81.3M17.4 60.7h7.7M42.8 70.9v5M55.5 60.7h12.7v7.6h7.6"/>
<path d="M60.6 73.4v2.5M96.2 60.7h12.7M98.7 63.3h10.2M101.2 70.9h7.7M103.8 68.3h5.1M106.3 75.9h2.6M141.9 75.9h20.3M141.9 70.9h15.2M141.9 68.3h12.7M141.9 73.4h17.8M93.6 88.6h15.3M96.2 91.2h12.7"/>
<path d="M98.7 93.7h10.2M141.9 98.8h12.7M37.8 111.5v27.9h7.6M106.3 106.4h2.6M141.9 106.4h20.3M141.9 101.3h15.2M141.9 103.9h17.8M243.5 106.4h-7.7v35.6h-10.1M243.5 103.9v5.1M243.5 119.1v15.3M22.5 134.4h22.9M25.1 129.3h-2.6v10.1"/>
<path d="M27.6 134.4v22.8M30.1 129.3h15.3M32.7 129.3v10.1M37.8 121.7h7.6M131.7 129.3v27.9M134.3 126.7v20.4h10.1v10.1M136.8 124.2v20.3h17.8v12.7M139.3 121.7v20.3h28v15.2M185 131.8v5.1M202.8 126.7v-7.6h28v17.8M205.4 136.9h-5.1v12.7M205.4 126.7h-12.7v22.9"/>
<path d="M205.4 131.8h-81.3v7.6h-48.3M225.7 126.7h35.5v2.6M225.7 131.8h17.8M225.7 136.9h12.7v5.1M248.5 139.4v12.7h-10.1M261.2 136.9v2.5M22.5 147.1v5h22.9M32.7 147.1v5M75.8 152.1h5.1v22.9h7.6M75.8 147.1h10.2v20.3h2.5M75.8 149.6h7.7v20.3h5M108.9 159.8v2.5"/>
<path d="M185 147.1v2.5M192.7 157.2v2.6M200.3 157.2v5.1M205.4 142v17.8h-20.4v-2.6M261.2 152.1h7.7v2.6M261.2 147.1v7.6M86 175v20.3h12.7M116.5 175h2.5v20.3h-10.1M131.7 167.4v5h-2.5M144.4 167.4v5h-2.5M154.6 167.4v5h-2.6M167.3 167.4v5h-2.6"/>
<path d="M261.2 164.8v5.1M268.9 164.8v2.6h-7.7M108.9 182.6v2.5h58.4v-2.5M129.2 182.6v2.5M131.7 182.6v2.5M141.9 182.6v2.5M144.4 182.6v2.5M152 182.6v2.5M154.6 182.6v2.5M164.7 182.6v2.5"/>
</g>
<g fill="#008000" stroke="#008000" stroke-width=".2">
<circle cx="27.6" cy="152.1" r=".51"/>
<circle cx="32.7" cy="152.1" r=".51"/>
<circle cx="108.9" cy="185.1" r=".51"/>
<circle cx="144.4" cy="185.1" r=".51"/>
<circle cx="141.9" cy="185.1" r=".51"/>
<circle cx="131.7" cy="185.1" r=".51"/>
<circle cx="129.2" cy="185.1" r=".51"/>
<circle cx="152" cy="185.1" r=".51"/>
<circle cx="154.6" cy="185.1" r=".51"/>
<circle cx="164.7" cy="185.1" r=".51"/>
<circle cx="106.3" cy="106.4" r=".51"/>
<circle cx="106.3" cy="75.9" r=".51"/>
<circle cx="106.3" cy="48" r=".51"/>
<circle cx="200.3" cy="159.8" r=".51"/>
<circle cx="192.7" cy="159.8" r=".51"/>
<circle cx="42.8" cy="75.9" r=".51"/>
<circle cx="60.6" cy="75.9" r=".51"/>
<circle cx="25.1" cy="60.7" r=".51"/>
<circle cx="25.1" cy="45.5" r=".51"/>
<circle cx="261.2" cy="167.4" r=".51"/>
<circle cx="37.8" cy="121.7" r=".51"/>
<circle cx="103.8" cy="68.3" r=".51"/>
<circle cx="103.8" cy="37.9" r=".51"/>
<circle cx="103.8" cy="35.3" r=".51"/>
<circle cx="243.5" cy="106.4" r=".51"/>
<circle cx="60.6" cy="55.6" r=".51"/>
<circle cx="60.6" cy="60.7" r=".51"/>
<circle cx="32.7" cy="129.3" r=".51"/>
<circle cx="22.5" cy="134.4" r=".51"/>
<circle cx="86" cy="175" r=".51"/>
<circle cx="131.7" cy="172.4" r=".51"/>
<circle cx="144.4" cy="172.4" r=".51"/>
<circle cx="154.6" cy="68.3" r=".51"/>
<circle cx="154.6" cy="98.8" r=".51"/>
<circle cx="131.7" cy="129.3" r=".51"/>
<circle cx="157.1" cy="70.9" r=".51"/>
<circle cx="157.1" cy="101.3" r=".51"/>
<circle cx="134.3" cy="126.7" r=".51"/>
<circle cx="159.7" cy="73.4" r=".51"/>
<circle cx="159.7" cy="103.9" r=".51"/>
<circle cx="136.8" cy="124.2" r=".51"/>
<circle cx="162.2" cy="75.9" r=".51"/>
<circle cx="162.2" cy="106.4" r=".51"/>
<circle cx="139.3" cy="121.7" r=".51"/>
<circle cx="98.7" cy="63.3" r=".51"/>
<circle cx="98.7" cy="93.7" r=".51"/>
<circle cx="96.2" cy="60.7" r=".51"/>
<circle cx="96.2" cy="91.2" r=".51"/>
<circle cx="93.6" cy="58.2" r=".51"/>
<circle cx="93.6" cy="88.6" r=".51"/>
<circle cx="185" cy="131.8" r=".51"/>
<circle cx="202.8" cy="126.7" r=".51"/>
<circle cx="230.8" cy="136.9" r=".51"/>
<circle cx="243.5" cy="131.8" r=".51"/>
<circle cx="27.6" cy="58.2" r=".51"/>
<circle cx="261.2" cy="152.1" r=".51"/>
<circle cx="154.6" cy="172.4" r=".51"/>
<circle cx="167.3" cy="172.4" r=".51"/>
<circle cx="101.2" cy="70.9" r=".51"/>
<circle cx="101.2" cy="40.4" r=".51"/>
</g>
<g font-size="2.4" fill="#808080">
<text x="108" y="29.9">RW</text>
<text x="108.6" y="27.3">RS</text>
<text x="116.3" y="28.5">RS</text>
<text x="131.7" y="28.5">D0</text>
<text x="139.1" y="27.3">D0</text>
<text x="139.1" y="29.9">D1</text>
<text x="110.2" y="32.4">E</text>
<text x="116.3" y="31">R/W</text>
<text x="116.3" y="33.5">E</text>
<text x="131.7" y="33.5">D2</text>
<text x="131.7" y="31">D1</text>
<text x="139.1" y="32.4">D2</text>
<text x="139.1" y="35">D3</text>
<text x="85.6" y="37.5" transform="rotate(-90 85.6 37.5)">3</text>
<text x="88.9" y="40">2</text>
<text x="107.1" y="37.5">VCC</text>
<text x="109" y="40">V5</text>
<text x="116.3" y="41.2">V5</text>
<text x="116.3" y="38.6">VCC</text>
<text x="131.7" y="38.6">D4</text>
<text x="131.7" y="41.2">D5</text>
<text x="131.7" y="36.1">D3</text>
<text x="139.1" y="37.5">D4</text>
<text x="139.1" y="40">D5</text>
<text x="85.6" y="44.5" transform="rotate(-90 85.6 44.5)">1</text>
<text x="106.8" y="45.1">GND</text>
<text x="116.3" y="46.2">GND</text>
<text x="131.7" y="43.7">D6</text>
<text x="131.7" y="46.2">D7</text>
<text x="139.1" y="42.6">D6</text>
<text x="139.1" y="45.1">D7</text>
<text x="17.2" y="57.8">2</text>
<text x="31.7" y="57.8">3</text>
<text x="37.5" y="58.9">VIN</text>
<text x="42.2" y="56.4">VOUT</text>
<text x="52.8" y="55.3">2</text>
<text x="108.6" y="57.8">RS</text>
<text x="116.3" y="58.9">RS</text>
<text x="131.7" y="58.9">D0</text>
<text x="139.1" y="57.8">D0</text>
<text x="17.2" y="60.4">1</text>
<text x="43.6" y="63.5" transform="rotate(-90 43.6 63.5)">GND</text>
<text x="44.1" y="61.5">TAB</text>
<text x="52.8" y="60.4">4</text>
<text x="108" y="60.4">RW</text>
<text x="110.2" y="62.9">E</text>
<text x="116.3" y="61.5">R/W</text>
<text x="116.3" y="64">E</text>
<text x="131.7" y="64">D2</text>
<text x="131.7" y="61.5">D1</text>
<text x="139.1" y="62.9">D2</text>
<text x="139.1" y="65.4">D3</text>
<text x="139.1" y="60.4">D1</text>
<text x="42.5" y="69.3" transform="rotate(-90 42.5 69.3)">1</text>
<text x="74.9" y="68">1</text>
<text x="74.9" y="70.5">2</text>
<text x="107.1" y="68">VCC</text>
<text x="109" y="70.5">V5</text>
<text x="116.3" y="71.6">V5</text>
<text x="116.3" y="69.1">VCC</text>
<text x="131.7" y="69.1">D4</text>
<text x="131.7" y="71.6">D5</text>
<text x="131.7" y="66.6">D3</text>
<text x="139.1" y="68">D4</text>
<text x="139.1" y="70.5">D5</text>
<text x="106.8" y="75.6">GND</text>
<text x="116.3" y="76.7">GND</text>
<text x="131.7" y="74.2">D6</text>
<text x="131.7" y="76.7">D7</text>
<text x="139.1" y="73.1">D6</text>
<text x="139.1" y="75.6">D7</text>
<text x="108.6" y="88.3">RS</text>
<text x="116.3" y="89.4">RS</text>
<text x="131.7" y="89.4">D0</text>
<text x="139.1" y="88.3">D0</text>
<text x="108" y="90.8">RW</text>
<text x="110.2" y="93.4">E</text>
<text x="116.3" y="92">R/W</text>
<text x="116.3" y="94.5">E</text>
<text x="131.7" y="94.5">D2</text>
<text x="131.7" y="92">D1</text>
<text x="139.1" y="93.4">D2</text>
<text x="139.1" y="95.9">D3</text>
<text x="139.1" y="90.8">D1</text>
<text x="107.1" y="98.5">VCC</text>
<text x="109" y="101">V5</text>
<text x="116.3" y="99.6">VCC</text>
<text x="131.7" y="99.6">D4</text>
<text x="131.7" y="97">D3</text>
<text x="139.1" y="98.5">D4</text>
<text x="139.1" y="101">D5</text>
<text x="106.8" y="106.1">GND</text>
<text x="116.3" y="102.1">V5</text>
<text x="116.3" y="107.2">GND</text>
<text x="131.7" y="104.7">D6</text>
<text x="131.7" y="107.2">D7</text>
<text x="131.7" y="102.1">D5</text>
<text x="139.1" y="103.5">D6</text>
<text x="139.1" y="106.1">D7</text>
<text x="45.7" y="121.3">14</text>
<text x="52.8" y="122.4">VDD</text>
<text x="64.3" y="125">RB6</text>
<text x="64.3" y="122.4">RB7</text>
<text x="73.1" y="123.8">12</text>
<text x="73.1" y="121.3">13</text>
<text x="45.7" y="128.9">16</text>
<text x="52.8" y="130">OSC1</text>
<text x="64.3" y="130">RB4</text>
<text x="64.3" y="127.5">RB5</text>
<text x="73.1" y="131.5">9</text>
<text x="73.1" y="128.9">10</text>
<text x="73.1" y="126.4">11</text>
<text x="204.4" y="131.5">4</text>
<text x="206.4" y="126.4">2</text>
<text x="210.2" y="127.5">TR</text>
<text x="219.1" y="127.5">Q</text>
<text x="223.5" y="126.4">3</text>
<text x="223.5" y="131.5">7</text>
<text x="45.7" y="134">15</text>
<text x="52.8" y="135.1">OSC2</text>
<text x="64.3" y="137.7">RB1</text>
<text x="64.3" y="135.1">RB2</text>
<text x="64.3" y="132.6">RB3</text>
<text x="73.1" y="136.5">7</text>
<text x="73.1" y="134">8</text>
<text x="206.4" y="136.5">5</text>
<text x="210.2" y="132.6">R</text>
<text x="210.2" y="137.7">CV</text>
<text x="216.4" y="137.7">THR</text>
<text x="217.2" y="132.6">DIS</text>
<text x="223.5" y="136.5">6</text>
<text x="243.1" y="136.5" transform="rotate(-90 243.1 136.5)">1</text>
<text x="46.9" y="139.1">4</text>
<text x="52.8" y="140.2">MCLR</text>
<text x="64.3" y="140.2">RB0</text>
<text x="73.1" y="139.1">6</text>
<text x="206.4" y="141.6">1</text>
<text x="210.2" y="142.7">GND</text>
<text x="218.1" y="142.7">V+</text>
<text x="223.5" y="141.6">8</text>
<text x="243.1" y="143.5" transform="rotate(-90 243.1 143.5)">3</text>
<text x="246.4" y="139.1">2</text>
<text x="46.9" y="146.7">3</text>
<text x="52.8" y="147.8">T0CKI</text>
<text x="64.3" y="147.8">RA2</text>
<text x="64.3" y="145.3">RA3</text>
<text x="73.1" y="149.2">18</text>
<text x="73.1" y="146.7">1</text>
<text x="73.1" y="144.2">2</text>
<text x="46.9" y="151.8">5</text>
<text x="52.8" y="152.9">VSS</text>
<text x="64.3" y="152.9">RA0</text>
<text x="64.3" y="150.4">RA1</text>
<text x="73.1" y="151.8">17</text>
<text x="89.5" y="167">1</text>
<text x="108.5" y="164.5" transform="rotate(-90 108.5 164.5)">8</text>
<text x="89.5" y="169.6">2</text>
<text x="93.4" y="170.7">CLK</text>
<text x="93.4" y="168.1">CS</text>
<text x="89.5" y="174.6">3</text>
<text x="93.4" y="175.8">DI</text>
<text x="108.4" y="175.8">DO</text>
<text x="114.3" y="174.6">4</text>
<text x="128.8" y="174.6" transform="rotate(-90 128.8 174.6)">3</text>
<text x="131.4" y="174.6" transform="rotate(-90 131.4 174.6)">4</text>
<text x="141.5" y="174.6" transform="rotate(-90 141.5 174.6)">3</text>
<text x="144.1" y="174.6" transform="rotate(-90 144.1 174.6)">4</text>
<text x="151.7" y="174.6" transform="rotate(-90 151.7 174.6)">2</text>
<text x="154.2" y="174.6" transform="rotate(-90 154.2 174.6)">1</text>
<text x="164.4" y="174.6" transform="rotate(-90 164.4 174.6)">2</text>
<text x="166.9" y="174.6" transform="rotate(-90 166.9 174.6)">1</text>
<text x="108.5" y="181.6" transform="rotate(-90 108.5 181.6)">5</text>
<text x="128.8" y="181.6" transform="rotate(-90 128.8 181.6)">1</text>
<text x="131.4" y="181.6" transform="rotate(-90 131.4 181.6)">2</text>
<text x="141.5" y="181.6" transform="rotate(-90 141.5 181.6)">1</text>
<text x="144.1" y="181.6" transform="rotate(-90 144.1 181.6)">2</text>
<text x="151.7" y="181.6" transform="rotate(-90 151.7 181.6)">4</text>
<text x="154.2" y="181.6" transform="rotate(-90 154.2 181.6)">3</text>
<text x="164.4" y="181.6" transform="rotate(-90 164.4 181.6)">4</text>
<text x="166.9" y="181.6" transform="rotate(-90 166.9 181.6)">3</text>
</g>
</svg>
